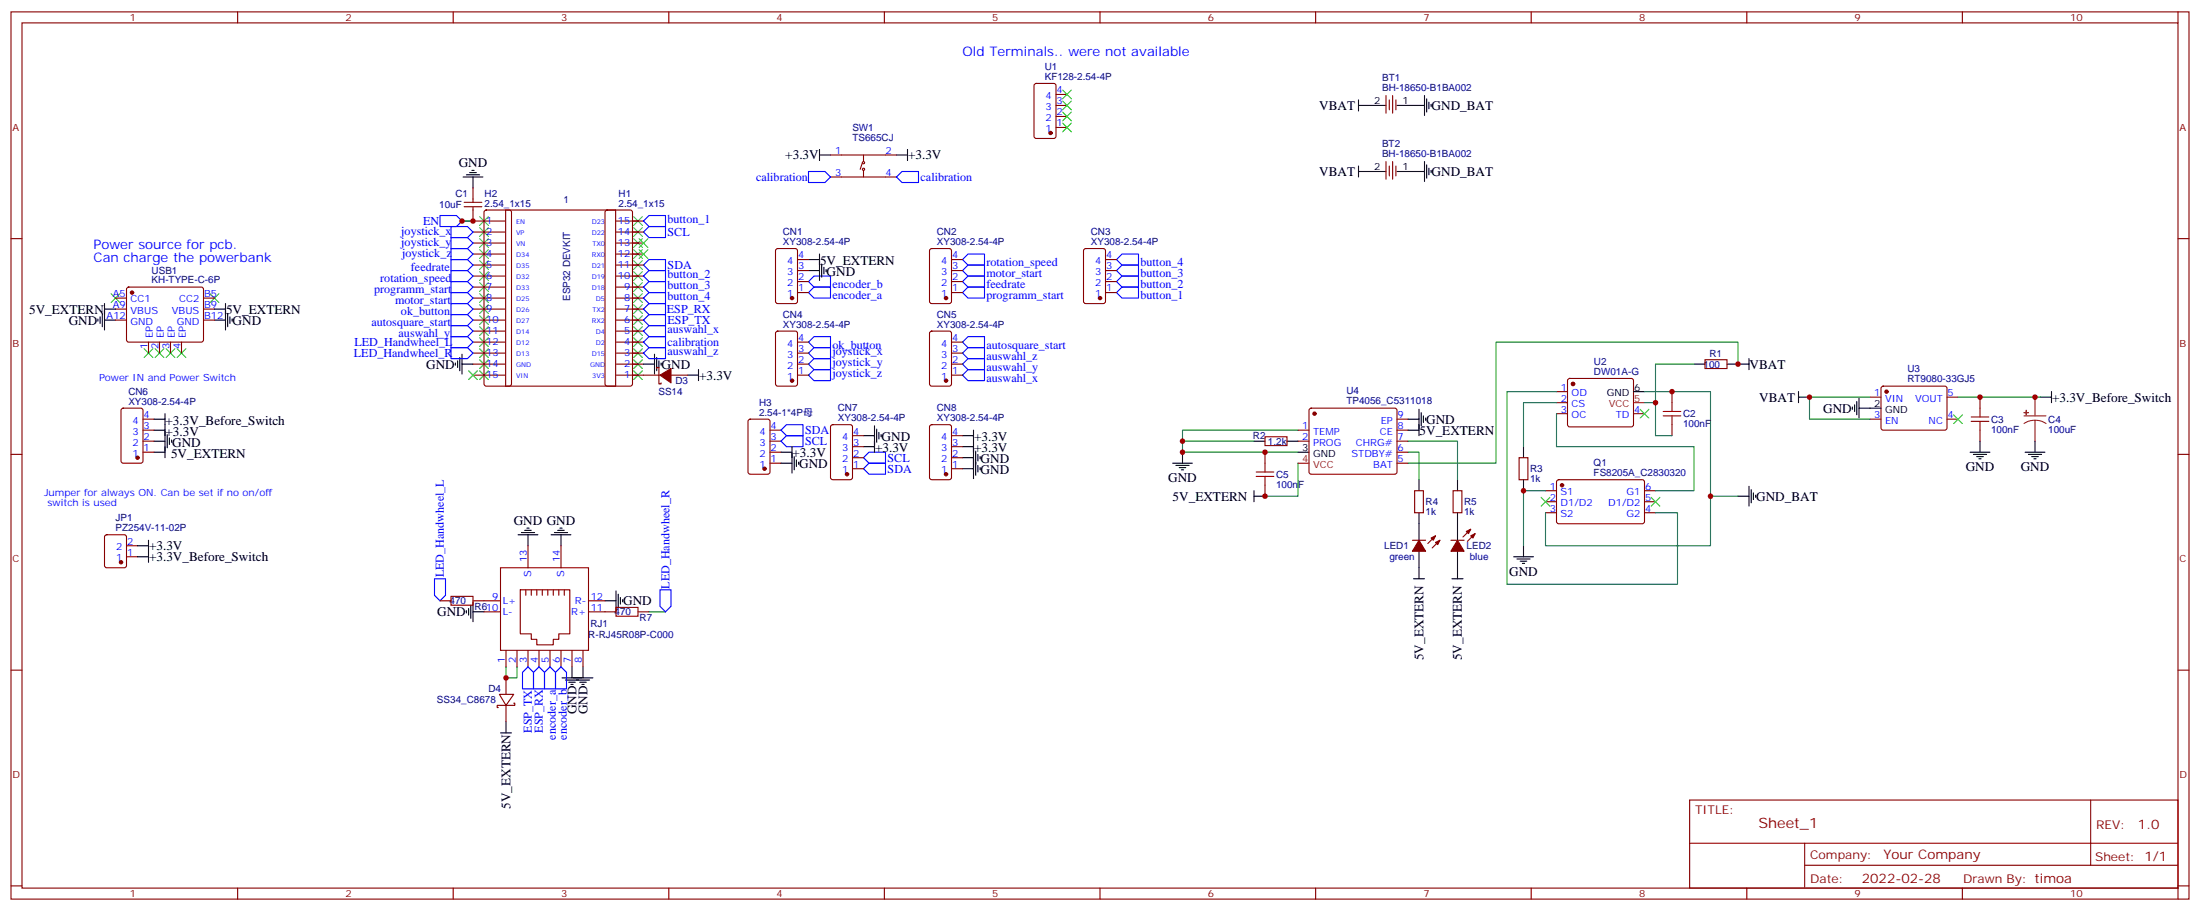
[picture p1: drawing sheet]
<svg xmlns="http://www.w3.org/2000/svg" width="706mm" height="292mm" viewBox="0 0 706 292" stroke-linecap="round" stroke-linejoin="round" font-family="sans-serif">
<g fill="none" stroke="#870000" stroke-width=".35">
<path d="M3.5 3.8h698.5v284.3h-698.5zM7.1 7.3h691.4v277.3h-691.4zM76.2 3.8v3.5M145.3 3.8v3.5M214.5 3.8v3.5M283.6 3.8v3.5M352.8 3.8v3.5M421.9 3.8v3.5M491.1 3.8v3.5M560.2 3.8v3.5M629.4 3.8v3.5M698.5 3.8v3.5"/>
<path d="M331.8 26.9l.5-.2h5.7l.6 .5 .1 16.5-.5 .6-5.9 .1-.6-.5-.1-16.5zM338.7 37.3h3.5M338.7 33.8h3.5M338.7 30.3h3.5M444.5 30.6v5.7M445.6 32v3.2M446.6 30.6v5.7M447.7 32v3.2M266.3 49.7h21.2M266.3 56.7h21.2M276.6 52.1l-.7 2.2M276.9 54.6v2.1"/>
<path d="M276.9 49.7v2.1M338.7 40.9h3.5M444.5 51.8v5.6M445.6 53.2v3.2M446.6 51.8v5.6M447.7 53.2v3.2M3.5 76.5h3.6M148.9 66.3h5.6M148.9 64.8h5.6M151.7 66.3v4.5h10.5M151.7 74.4h10.5M151.7 77.9h10.5"/>
<path d="M151.7 60.3v4.5M155.5 67.5l.4-.2h7.4l.5 .2 .2 .5v55l-.2 .5-.5 .3h-7.4l-.5-.3-.2-.5v-55zM162.2 67.3h35.2v56.5h-35.2zM194.3 67.5l.4-.2h7.4l.5 .2 .2 .5v55l-.2 .5-.5 .3h-7.4l-.5-.3-.2-.5v-55zM197.7 70.8h8.7M197.7 74.4h8.7M197.7 77.9h8.7M248.9 79.9l.5-.2h5.7l.6 .4 .1 16.5-.5 .6-5.9 .1-.6-.5-.1-16.4zM298.3 79.9l.5-.2h5.6l.7 .4 .1 16.5-.5 .6-5.9 .1-.6-.5-.1-16.4zM347.7 79.9l.5-.2h5.6l.7 .4v16.5l-.4 .6-5.9 .1-.7-.5v-16.4zM698.5 76.5h3.5M37 95.5h3.6"/>
<path d="M37 99.1h3.6M40.8 92.2l.5-.2h23.3l.5 .2 .2 .5-.1 16.5-.6 .4h-23.6l-.4-.7v-16.2zM65.3 95.5h3.5M65.3 99.1h3.5M151.7 81.4h10.5M151.7 84.9h10.5M151.7 88.5h10.5M151.7 92h10.5M151.7 95.5h10.5M151.7 99.1h10.5M197.7 81.4h8.7M197.7 84.9h8.7"/>
<path d="M197.7 88.5h8.7M197.7 92h8.7M197.7 95.5h8.7M197.7 99.1h8.7M255.8 93.8h3.5M255.8 90.2h3.5M255.8 86.7h3.5M255.8 83.2h3.5M305.2 93.8h3.5M305.2 90.2h3.5M305.2 86.7h3.5M305.2 83.2h3.5"/>
<path d="M354.5 93.8h3.6M354.5 90.2h3.6M354.5 86.7h3.6M354.5 83.2h3.6M37 102.6h3.6M47.6 109.6v3.6M51.2 109.6v3.6M54.7 109.6v3.6M58.2 109.6v3.6M65.3 102.6h3.5M151.7 102.6h10.5M151.7 106.1h10.5"/>
<path d="M151.7 109.6h10.5M151.7 113.2h10.5M151.7 116.7h10.5M197.7 102.6h8.7M197.7 106.1h8.7M197.7 109.6h8.7M197.7 113.2h8.7M197.7 116.7h8.7M210.6 118.1v-.3h.7v5.2h.7v-.3M248.9 106.3l.5-.2h5.7l.6 .4 .1 16.5-.5 .7-5.9 .1-.6-.5-.1-16.5zM255.8 109.6h3.5M255.8 113.2h3.5"/>
<path d="M255.8 116.7h3.5M298.3 106.3l.5-.2h5.6l.7 .4 .1 16.5-.5 .7-5.9 .1-.6-.5-.1-16.5zM305.2 109.6h3.5M305.2 113.2h3.5M305.2 116.7h3.5M546.8 115.3h7.1v2.8h-7.1zM39 131l.5-.2h5.7l.6 .4 .1 16.5-.5 .7h-5.9l-.6-.4-.1-16.5zM45.9 137.9h3.5M45.9 134.3h3.5M151.7 120.2h10.5M197.7 120.2h14M215.2 120.2h5.3"/>
<path d="M240.1 134.5l.5-.2h5.6l.7 .5v16.5l-.4 .6-5.9 .1-.7-.5v-16.5zM246.9 137.9h3.6M255.8 120.2h3.5M266.6 136.3l.5-.2h5.6l.6 .4 .1 16.5-.5 .7h-5.8l-.7-.4-.1-16.5zM273.4 139.6h3.5M298.3 136.3l.5-.2h5.6l.7 .4 .1 16.5-.5 .7h-5.9l-.6-.4-.1-16.5zM305.2 120.2h3.5M305.2 139.6h3.5M405.7 140h7v2.8h-7zM416.3 137.9h3.5M420 131l.5-.2h26.8l.5 .2 .2 .5v20l-.7 .5-27.1-.1-.4-.6v-19.8zM448 137.9h3.6"/>
<path d="M448 134.3h3.6M499.2 125.5h3.5M499.2 129h3.5M499.2 132.6h3.5M502.9 121.5l.5-.2h19.8l.5 .2 .2 .5-.1 14.4-.6 .4-20.1-.1-.4-.6v-14.1zM523.9 132.6h3.5M536.2 125.5v3.5M536.2 136.1v3.5M599.7 134.3h3.5M599.7 127.3h3.5M603.5 124l.5-.2h20l.4 .7v12.9l-.7 .5-20-.1-.5-.6v-12.7zM624.4 134.3h3.5"/>
<path d="M624.4 127.3h3.5M635 127.3v3.5M635 137.9v3.5M3.5 145.6h3.6M45.9 144.9h3.5M45.9 141.4h3.5M246.9 148.4h3.6M246.9 144.9h3.6M246.9 141.4h3.6M273.4 150.2h3.5M273.4 146.7h3.5M273.4 143.2h3.5"/>
<path d="M305.2 150.2h3.5M305.2 146.7h3.5M305.2 143.2h3.5M405.7 144.9v3.5M405.7 155.5v3.5M416.3 141.4h3.5M448 148.4h3.6M448 144.9h3.6M448 141.4h3.6M453.7 157.3h2.8v7h-2.8zM466 157.3h2.8v7h-2.8zM487.2 146.7h2.8v7h-2.8z"/>
<path d="M495.7 157.3h3.5M499.4 153.9l.5-.2 27.1 .1 .4 .6-.1 13-.6 .5-27.1-.1-.4-.7v-12.7zM527.4 157.3h3.5M698.5 145.6h3.5M33.7 171.6l.5-.2h5.7l.6 .4 .1 9.5-.5 .6-5.9 .1-.6-.5-.1-9.4zM40.6 178.4h3.5M40.6 174.9h3.5M169.3 174.9v7.1M179.9 174.9v7.1M453 173.1h4.2M460.4 171.7l-2.5 2.5M461.8 173.1l-2.5 2.5"/>
<path d="M465.3 173.1h4.2M471.7 169.6l-2.5 2.5M473.1 171l-2.5 2.5M495.7 160.8h3.5M495.7 164.3h3.5M527.4 160.8h3.5M527.4 164.3h3.5M141.1 192.5h3.5M144.6 191.1h7.1v2.9h-7.1zM151.7 192.5h8.8M155.2 196.1h5.3M160.5 182h28.2v26.4h-28.2z"/>
<path d="M166.9 189h15.8v14.1h-3.5v1.8h-1.8v1.8h-5.2v-1.8h-1.8v-1.8h-3.5zM168.6 189v1.8M170.4 189v1.8M172.2 189v1.8M173.9 189v1.8M175.7 189v1.8M177.4 189v1.8M179.2 189v1.8M181 189v1.8M188.7 192.5h5.3M188.7 196.1h8.9M197.6 194.7h7v2.8h-7z"/>
<path d="M204.6 196.1h3.5M3.5 214.8h3.6M162.3 208.4v5.3M162.3 217.2v5.3M165.8 208.4v5.3M169.3 208.4v5.3M172.9 208.4v5.3M176.4 208.4v5.3M179.9 208.4v5.3M183.4 208.4v5.3M187 208.4v5.3M698.5 214.8h3.5"/>
<path d="M160.2 222.5h4.5l-2.4 3.6zM162.3 226.1h-2.8v.7h.3M162.3 226.1v5.3M164.7 225.4h.4v.7h-2.8M541.9 256.4h156.6v28.2h-156.6zM670.5 256.4v20.9M541.9 270.2h156.5M578.8 277.3h119.6M578.8 270.2v14.2M3.5 283.9h3.6M76.2 284.6v3.5M145.3 284.6v3.5"/>
<path d="M214.5 284.6v3.5M283.6 284.6v3.5M352.8 284.6v3.5M421.9 284.6v3.5M491.1 284.6v3.5M560.2 284.6v3.5M629.4 284.6v3.5M698.5 284.6v3.5M698.5 283.9h3.5"/>
<circle cx="276.9" cy="52.1" r=".35"/>
<circle cx="276.9" cy="54.3" r=".35"/>
</g>
<g fill="none" stroke="#008700" stroke-width=".35">
<path d="M148.2 70.8h3.5M543.3 116.7h-12.4v12.3M557.4 116.7v-7.1h-77.6v38.8h-28.2M416.3 137.9h-37.1v7h37.1M499.2 129h-10.6v14.2M499.2 132.6v10.6h44.1v14.1h-12.4M499.2 125.5h-15.9v61.8h54.7v-23h-7.1M527.4 125.5h21.2v33.5M527.4 129h3.5v10.6h5.3M599.7 127.3h-19.4v7h19.4M627.9 127.3h26.5M379.2 141.4h23"/>
<path d="M416.3 148.4v10.6h-10.6M451.6 141.4h15.8v12.3M451.6 144.9h3.5v8.8M495.7 157.3h-7.1v17.6M557.4 159h-8.8v15.9h-52.9v-10.6M208.1 196.1h5.3M162.3 213.7v3.5h3.5v-3.5"/>
</g>
<g fill="none" stroke="#000" stroke-width=".35">
<path d="M435.7 33.8h8.8M435.7 32v3.6M448 33.8h8.8M456.8 30.6v6.4M457.6 31.7v4.2M458.3 32.7v2.2M459 33.4v.7M148.5 56.7h6.4M149.6 56h4.2M150.6 55.3h2.2M151.3 54.6h.7M151.7 56.7v3.6"/>
<path d="M262.8 47.9v3.5M262.8 49.7h3.5M287.5 49.7h3.5M291 47.9v3.5M435.7 55h8.8M435.7 53.2v3.5M448 55h8.8M456.8 51.8v6.3M457.6 52.8v4.3M458.3 53.9v2.1M459 54.6v.7M33.5 97.3v8.5"/>
<path d="M33.5 99.1h3.5M68.8 99.1h3.5M72.3 97.3v8.5M259.3 86.7h3.5M259.3 83.2h3.5M262.8 81.4v8.5M263.5 84.6v4.2M264.2 85.7v2.1M264.9 86.4v.7M31.4 102.2v.7M32.1 101.5v2.1M32.8 100.5v4.2"/>
<path d="M33.5 102.6h3.5M68.8 102.6h3.5M73 100.5v4.2M73.7 101.5v2.1M74.4 102.2v.7M146 116.3v.8M146.8 115.6v2.2M147.5 114.6v4.2M148.2 116.7h3.5M148.2 113.5v6.4M206.4 116.7h3.5M209.9 113.5v6.4"/>
<path d="M210.6 114.6v4.2M211.3 115.6v2.2M212 116.3v.8M224 118.5v3.5M543.3 116.7h3.5M553.9 116.7h7M560.9 114.9v3.6M49.4 137.9h3.5M49.4 134.3h3.5M52.9 132.6v14.1M53.6 139.3v4.2M220.5 120.2h3.5"/>
<path d="M276.9 139.6h3.6M280.5 136.5v8.4M281.2 137.5v4.2M281.9 138.6v2.1M282.6 139.3v.7M308.7 139.6h3.5M312.2 137.9v15.5M451.6 137.9h3.5M451.6 134.3h3.5M455.1 131.2v8.4M455.8 132.2v4.3M456.5 133.3v2.1"/>
<path d="M457.2 134v.7M523.9 125.5h3.5M576.8 127.3h3.5M576.8 125.5v3.5M594.1 130.5v.7M594.8 129.8v2.1M595.5 128.7v4.2M596.2 130.8h7M596.2 127.6v6.4M654.4 127.3h3.5M657.9 125.5v3.5M49.4 141.4h3.5"/>
<path d="M49.4 144.9h3.5M54.3 140.3v2.2M55 141v.7M250.5 148.4h3.5M250.5 144.9h3.5M254 143.2v8.4M254.7 146.3v4.3M255.4 147.4v2.1M256.1 148.1v.7M276.9 143.2h3.6M308.7 150.2h3.5M308.7 146.7h3.5"/>
<path d="M308.7 143.2h3.5M312.9 144.6v7.7M313.6 145.6v2.1M313.6 149.2v2.1M314.3 146.3v.7M314.3 149.9v.7M376.1 148.4h6.3M377.1 149.2h4.3M378.2 149.9h2.1M378.9 150.6h.7M379.2 144.9v3.5M402.2 141.4h3.5"/>
<path d="M402.2 159h3.5M402.2 157.3v3.5M412.7 141.4h3.6M416.3 144.9h3.5M455.1 153.7v3.6M467.4 153.7v3.6M488.6 143.2v3.5M488.6 153.7v3.6M557.4 159h3.5M560.9 155.9v6.3M561.6 156.9v4.2M562.3 158v2.1"/>
<path d="M563 158.7v.7M631.8 144.9h6.4M632.9 145.6h4.2M633.9 146.3h2.2M634.6 147h.8M635 141.4v3.5M649.5 144.9h6.3M650.5 145.6h4.3M651.6 146.3h2.1M652.3 147h.7M652.6 141.4v3.5M44.1 178.4h3.5"/>
<path d="M44.1 174.9h3.5M47.6 173.1v7.1M166.2 171.4h6.3M167.2 170.7h4.2M168.3 170h2.1M169 169.3h.7M169.3 171.4v3.5M176.7 171.4h6.4M177.8 170.7h4.2M178.9 170h2.1M179.6 169.3h.7M179.9 171.4v3.5"/>
<path d="M455.1 164.3v8.8M455.1 176.7v8.8M467.4 164.3v8.8M467.4 176.7v8.8M485.4 178.4h6.4M486.5 179.1h4.2M487.5 179.8h2.2M488.6 174.9v3.5M149.6 195.7v.7M150.3 195v2.1M151 194v4.2M151.7 196.1h3.5"/>
<path d="M151.7 192.9v6.3M194 192.5h3.6M197.6 189.4v6.3M198.3 190.4v4.3M199 191.5v2.1M199.7 192.2v.7M453.3 185.5h3.5M465.7 185.5h3.5M488.2 180.6h.7M180.3 217.2h9.8M181.3 217.9h7.8M182.4 218.7h2.1"/>
<path d="M183.1 219.4h.7M183.4 213.7v3.5M185.9 218.7h2.1M186.6 219.4h.7M187 213.7v3.5M160.5 234.9h3.5M162.3 231.4v3.5"/>
</g>
<g fill="none" stroke="#00f" stroke-width=".35">
<path d="M259.3 55h5.3l1.7 1.7-1.7 1.8h-5.3zM287.5 56.7l1.8-1.7h5.3v3.5h-5.3zM141.1 69.1h5.3l1.8 1.7-1.8 1.8h-5.3zM144.6 72.6h5.3l1.8 1.8-1.8 1.7h-5.3zM144.6 76.1h5.3l1.8 1.8-1.8 1.8h-5.3zM144.6 79.7h5.3l1.8 1.7-1.8 1.8h-5.3zM206.4 70.8l1.7-1.7h5.3v3.5h-5.3zM208.1 72.6h5.3v3.5h-5.3l-1.7-1.7zM144.6 90.2h5.3l1.8 1.8-1.8 1.8h-5.3zM144.6 93.8h5.3l1.8 1.7-1.8 1.8h-5.3zM144.6 97.3h5.3l1.8 1.8-1.8 1.7h-5.3zM144.6 83.2h5.3l1.8 1.7-1.8 1.8h-5.3z"/>
<path d="M144.6 86.7h5.3l1.8 1.8-1.8 1.7h-5.3zM206.4 84.9l1.7-1.7h5.3v3.5h-5.3zM206.4 95.5l1.7-1.7h5.3v3.5h-5.3zM206.4 88.5l1.7-1.8h5.3v3.5h-5.3zM208.1 90.2h5.3v3.6h-5.3l-1.7-1.8zM208.1 97.3h5.3v3.5h-5.3l-1.7-1.7zM259.3 93.8l1.8-1.8h5.2v3.5h-5.2zM261.1 88.5h5.2v3.5h-5.2l-1.8-1.8zM310.4 92h5.3v3.5h-5.3l-1.7-1.7zM310.4 81.4h5.3v3.5h-5.3l-1.7-1.7zM310.4 84.9h5.3v3.6h-5.3l-1.7-1.8zM310.4 88.5h5.3v3.5h-5.3l-1.7-1.8z"/>
<path d="M358.1 90.2l1.7-1.7h5.3v3.5h-5.3zM358.1 83.2l1.7-1.8h5.3v3.5h-5.3zM359.8 92h5.3v3.5h-5.3l-1.7-1.7zM359.8 84.9h5.3v3.6h-5.3l-1.7-1.8zM144.6 107.9h5.3l1.8 1.7-1.8 1.8h-5.3zM144.6 111.4h5.3l1.8 1.8-1.8 1.7h-5.3zM144.6 100.8h5.3l1.8 1.8-1.8 1.8h-5.3zM144.6 104.4h5.3l1.8 1.7-1.8 1.8h-5.3zM206.4 109.6l1.7-1.7h5.3v3.5h-5.3zM206.4 106.1l1.7-1.7h5.3v3.5h-5.3zM206.4 113.2l1.7-1.8h5.3v3.5h-5.3zM208.1 100.8h5.3v3.6h-5.3l-1.7-1.8z"/>
<path d="M259.3 113.2l1.8-1.8h5.2v3.5h-5.2zM259.3 116.7l1.8-1.8h5.2v3.6h-5.2zM259.3 109.6l1.8-1.7h5.2v3.5h-5.2zM310.4 107.9h5.3v3.5h-5.3l-1.7-1.8zM310.4 111.4h5.3v3.5h-5.3l-1.7-1.7zM310.4 114.9h5.3v3.6h-5.3l-1.7-1.8zM310.4 118.5h5.3v3.5h-5.3l-1.7-1.8zM250.5 137.9l1.7-1.8h5.3v3.5h-5.3zM252.2 139.6h5.3v3.6h-5.3l-1.7-1.8zM259.3 120.2l1.8-1.7h5.2v3.5h-5.2zM278.7 148.4h5.3v3.6h-5.3l-1.8-1.8zM278.7 144.9h5.3v3.5h-5.3l-1.8-1.7z"/>
<path d="M139.3 185.5h3.6v5.3l-1.8 1.7-1.8-1.7zM211.7 189h3.5v5.3l-1.8 1.8-1.7-1.8zM167.6 215.5l1.7-1.8 1.8 1.8v5.3h-3.5zM171.1 215.5l1.8-1.8 1.7 1.8v5.3h-3.5zM176.4 213.7l1.8 1.8v5.3h-3.6v-5.3zM178.2 215.5l1.7-1.8 1.8 1.8v5.3h-3.5z"/>
</g>
<g fill="none" stroke="#3c3" stroke-width=".35">
<path d="M340.8 28.9l2.8 2.8M340.8 32.4l2.8 2.8M340.8 35.9l2.8 2.8M340.8 39.4l2.8 2.9M343.6 28.9l-2.8 2.8M343.6 32.4l-2.8 2.8M343.6 35.9l-2.8 2.8M343.6 39.4l-2.8 2.9M153.8 69.4l2.8 2.8M153.8 73l2.8 2.8M153.8 76.5l2.8 2.8M156.6 69.4l-2.8 2.8"/>
<path d="M156.6 73l-2.8 2.8M156.6 76.5l-2.8 2.8M203.2 76.5l2.8 2.8M203.2 73l2.8 2.8M203.2 69.4l2.8 2.8M205 76.5l2.8 2.8M206 76.5l-2.8 2.8M206 73l-2.8 2.8M206 69.4l-2.8 2.8M207.8 76.5l-2.8 2.8M35.6 94.1l2.9 2.8M38.5 94.1l-2.9 2.8"/>
<path d="M67.4 94.1l2.8 2.8M70.2 94.1l-2.8 2.8M153.8 80l2.8 2.8M153.8 83.5l2.8 2.9M153.8 87.1l2.8 2.8M153.8 90.6l2.8 2.8M153.8 94.1l2.8 2.8M153.8 97.6l2.8 2.9M156.6 80l-2.8 2.8M156.6 83.5l-2.8 2.9M156.6 87.1l-2.8 2.8M156.6 90.6l-2.8 2.8"/>
<path d="M156.6 94.1l-2.8 2.8M156.6 97.6l-2.8 2.9M203.2 97.6l2.8 2.9M203.2 94.1l2.8 2.8M203.2 90.6l2.8 2.8M203.2 87.1l2.8 2.8M203.2 83.5l2.8 2.9M203.2 80l2.8 2.8M205 80l2.8 2.8M206 97.6l-2.8 2.9M206 94.1l-2.8 2.8M206 90.6l-2.8 2.8"/>
<path d="M206 87.1l-2.8 2.8M206 83.5l-2.8 2.9M206 80l-2.8 2.8M207.8 80l-2.8 2.8M46.2 111.8l2.8 2.8M49 111.8l-2.8 2.8M49.7 111.8l2.9 2.8M52.6 111.8l-2.9 2.8M53.3 111.8l2.8 2.8M56.1 111.8l-2.8 2.8M56.8 111.8l2.8 2.8M59.6 111.8l-2.8 2.8"/>
<path d="M150.3 118.8l2.8 2.8M153.1 118.8l-2.8 2.8M153.8 101.2l2.8 2.8M153.8 104.7l2.8 2.8M153.8 108.2l2.8 2.9M153.8 111.8l2.8 2.8M153.8 115.3l2.8 2.8M153.8 118.8l2.8 2.8M156.6 101.2l-2.8 2.8M156.6 104.7l-2.8 2.8M156.6 108.2l-2.8 2.9M156.6 111.8l-2.8 2.8"/>
<path d="M156.6 115.3l-2.8 2.8M156.6 118.8l-2.8 2.8M203.2 118.8l2.8 2.8M203.2 115.3l2.8 2.8M203.2 111.8l2.8 2.8M203.2 108.2l2.8 2.9M203.2 104.7l2.8 2.8M203.2 101.2l2.8 2.8M206 118.8l-2.8 2.8M206 115.3l-2.8 2.8M206 111.8l-2.8 2.8M206 108.2l-2.8 2.9"/>
<path d="M206 104.7l-2.8 2.8M206 101.2l-2.8 2.8M526 131.2l2.8 2.8M528.8 131.2l-2.8 2.8M626.5 132.9l2.9 2.8M629.4 132.9l-2.9 2.8M494.2 159.4l2.9 2.8M497.1 159.4l-2.9 2.8M529.5 159.4l2.8 2.8M532.3 159.4l-2.8 2.8"/>
</g>
<g fill="#870000" stroke="#870000" stroke-width=".35">
<path d="M455.1 173.1l2.1 3.6h-4.2z"/>
<path d="M459 172.4l1.4-.7-.7 1.4z"/>
<path d="M460.4 173.8l1.4-.7-.7 1.5z"/>
<path d="M467.4 173.1l2.1 3.6h-4.2z"/>
<path d="M471.7 171.7l1.4-.7-.7 1.4z"/>
<path d="M470.3 170.3l1.4-.7-.7 1.4z"/>
<path d="M211.7 120.2l3.5-2.1v4.6z"/>
<circle cx="38.8" cy="180.2" r=".53"/>
<circle cx="245.2" cy="150.2" r=".53"/>
<circle cx="42.3" cy="93.8" r=".53"/>
<circle cx="504.5" cy="123" r=".53"/>
<circle cx="500.9" cy="155.5" r=".53"/>
<circle cx="421.6" cy="132.6" r=".53"/>
<circle cx="605" cy="125.5" r=".53"/>
<circle cx="254" cy="95.5" r=".53"/>
<circle cx="336.9" cy="42.6" r=".53"/>
<circle cx="254" cy="122" r=".53"/>
<circle cx="303.4" cy="122" r=".53"/>
<circle cx="303.4" cy="95.5" r=".53"/>
<circle cx="352.8" cy="95.5" r=".53"/>
<circle cx="44.1" cy="146.7" r=".53"/>
<circle cx="271.6" cy="152" r=".53"/>
<circle cx="303.4" cy="152" r=".53"/>
</g>
<path d="M523.9 129h3.5M416.3 148.4h3.5" fill="none" stroke="#f00" stroke-width=".35"/>
<path d="M533.4 133.3h5.6M533.4 131.9h5.6M536.2 129v2.9M536.2 133.3v2.8M632.2 135h5.6M632.2 133.6h5.6M635 130.8v2.8M635 135v2.9M402.9 152.7h5.6M402.9 151.3h5.6M405.7 148.4v2.9M405.7 152.7v2.8" fill="none" stroke="#a10000" stroke-width=".35"/>
<path d="M649.1 133.3h7.1M652.6 134.7l1.9 .2 1.7 .8M652.6 134.7l-1.8 .2-1.7 .8M652.6 127.3v6M652.6 134.7v6.7" fill="none" stroke="#8c2424" stroke-width=".35"/>
<g fill="#8c2424" stroke="#8c2424" stroke-width=".35">
<path d="M649.1 132.2l1.4 .1z"/>
<path d="M649.8 131.5l.1 1.4z"/>
</g>
<g fill="#c00">
<circle cx="151.7" cy="70.8" r=".88"/>
<circle cx="148.2" cy="70.8" r=".88"/>
<circle cx="379.2" cy="144.9" r=".88"/>
<circle cx="379.2" cy="141.4" r=".88"/>
<circle cx="557.4" cy="116.7" r=".88"/>
<circle cx="405.7" cy="144.9" r=".88"/>
<circle cx="405.7" cy="159" r=".88"/>
<circle cx="580.3" cy="127.3" r=".88"/>
<circle cx="635" cy="127.3" r=".88"/>
<circle cx="652.6" cy="127.3" r=".88"/>
<circle cx="162.3" cy="217.2" r=".88"/>
<circle cx="530.9" cy="129" r=".88"/>
<circle cx="536.2" cy="125.5" r=".88"/>
<circle cx="548.6" cy="159" r=".88"/>
<circle cx="488.6" cy="157.3" r=".88"/>
</g>
<text font-size="4.6" fill="#800" x="564" y="265.4">Sheet_1</text>
<g font-size="4.2" fill="#00f">
<text x="308.7" y="17.9">Old Terminals.. were not available</text>
<text x="30" y="79.7">Power source for pcb.</text>
<text x="30" y="83.9">Can charge the powerbank</text>
</g>
<g font-size="4.2">
<text x="423.1" y="35.2">VBAT</text>
<text x="459.1" y="35.2">GND_BAT</text>
<text x="147.1" y="53.6">GND</text>
<text x="251.8" y="51.1">+3.3V</text>
<text x="291.2" y="51.1">+3.3V</text>
<text x="423.1" y="56.4">VBAT</text>
<text x="459.1" y="56.4">GND_BAT</text>
<text x="263" y="84.9">5V_EXTERN</text>
<text x="265.1" y="88.5">GND</text>
<text x="9.4" y="100.5">5V_EXTERN</text>
<text x="72.5" y="100.5">5V_EXTERN</text>
<text x="22.1" y="104">GND</text>
<text x="74.6" y="104">GND</text>
<text x="136.7" y="118.1">GND</text>
<text x="212.2" y="118.1">GND</text>
<text x="561.1" y="118.1">VBAT</text>
<text x="224.2" y="121.6">+3.3V</text>
<text x="564.2" y="128.7">VBAT</text>
<text x="658.1" y="128.7">+3.3V_Before_Switch</text>
<text x="53.1" y="136.1">+3.3V_Before_Switch</text>
<text x="457.4" y="135.8">GND</text>
<text x="584.7" y="132.2">GND</text>
<text x="53.1" y="139.6">+3.3V</text>
<text x="55.2" y="143.2">GND</text>
<text x="282.8" y="141.4">GND</text>
<text x="312.4" y="141.4">+3.3V</text>
<text x="455.3" y="139.3">5V_EXTERN</text>
<text x="54.9" y="146.6">5V_EXTERN</text>
<text x="254.2" y="146.3">+3.3V</text>
<text x="256.3" y="149.9">GND</text>
<text x="280.6" y="144.9">+3.3V</text>
<text x="312.4" y="144.9">+3.3V</text>
<text x="314.5" y="148.4">GND</text>
<text x="314.5" y="152">GND</text>
<text x="374.7" y="154.5">GND</text>
<text x="630.4" y="151">GND</text>
<text x="648.1" y="151">GND</text>
<text x="376.1" y="160.5">5V_EXTERN</text>
<text x="563.2" y="160.4">GND_BAT</text>
<text x="164.8" y="168.2">GND GND</text>
<text x="47.8" y="179.8">+3.3V_Before_Switch</text>
<text x="47.8" y="176.3">+3.3V</text>
<text x="484" y="184.5">GND</text>
<text x="140.2" y="197.5">GND</text>
<text x="199.8" y="194">GND</text>
<text x="456.5" y="211.6" transform="rotate(-90 456.5 211.6)">5V_EXTERN</text>
<text x="468.8" y="211.6" transform="rotate(-90 468.8 211.6)">5V_EXTERN</text>
<text x="184.9" y="228.9" transform="rotate(-90 184.9 228.9)">GND</text>
<text x="188.4" y="228.9" transform="rotate(-90 188.4 228.9)">GND</text>
<text x="163.7" y="259.2" transform="rotate(-90 163.7 259.2)">5V_EXTERN</text>
</g>
<g font-size="4.2" fill="#800">
<text x="685.7" y="265.7">1.0</text>
<text x="604" y="275.2">Your Company</text>
<text x="597.1" y="283">2022-02-28</text>
</g>
<g font-size="3.9" fill="#00f">
<text x="242.5" y="58">calibration</text>
<text x="295.2" y="58">calibration</text>
<text x="214.1" y="71.5">button_1</text>
<text x="128.7" y="75.4">joystick_x</text>
<text x="135.7" y="72.1">EN</text>
<text x="214.1" y="75.7">SCL</text>
<text x="128.7" y="78.9">joystick_y</text>
<text x="128.9" y="82.4">joystick_z</text>
<text x="131.8" y="86.8">feedrate</text>
<text x="214.1" y="89.2">button_2</text>
<text x="214.1" y="86.3">SDA</text>
<text x="316.4" y="85.3">rotation_speed</text>
<text x="316.4" y="88.8">motor_start</text>
<text x="365.8" y="88.8">button_3</text>
<text x="365.8" y="85.3">button_4</text>
<text x="120" y="93.8">programm_start</text>
<text x="122" y="90.3">rotation_speed</text>
<text x="214.1" y="92.7">button_3</text>
<text x="267" y="92.4">encoder_b</text>
<text x="267" y="95.9">encoder_a</text>
<text x="316.4" y="95.9">programm_start</text>
<text x="316.4" y="92.4">feedrate</text>
<text x="365.8" y="95.9">button_1</text>
<text x="365.8" y="92.4">button_2</text>
<text x="126.7" y="97.4">motor_start</text>
<text x="128.6" y="100.9">ok_button</text>
<text x="213.9" y="100.3">ESP_RX</text>
<text x="214.1" y="96.2">button_4</text>
<text x="119.1" y="104.4">autosquare_start</text>
<text x="127.8" y="107.9">auswahl_y</text>
<text x="214.1" y="106.8">auswahl_x</text>
<text x="214.1" y="103.8">ESP_TX</text>
<text x="113.7" y="110.8">LED_Handwheel_L</text>
<text x="214.1" y="113.9">auswahl_z</text>
<text x="214.1" y="110.9">calibration</text>
<text x="267" y="113.9">joystick_x</text>
<text x="267" y="111.8">ok_button</text>
<text x="316.4" y="111.8">autosquare_start</text>
<text x="113.5" y="114.4">LED_Handwheel_R</text>
<text x="267" y="117.4">joystick_y</text>
<text x="316.4" y="115.3">auswahl_z</text>
<text x="316.4" y="118.8">auswahl_y</text>
<text x="267" y="120.9">joystick_z</text>
<text x="316.4" y="122.4">auswahl_x</text>
<text x="258.2" y="142.7">SCL</text>
<text x="258.2" y="139.2">SDA</text>
<text x="284.6" y="148.2">SCL</text>
<text x="284.7" y="151.7">SDA</text>
<text x="142.4" y="185" transform="rotate(-90 142.4 185)">LED_Handwheel_L</text>
<text x="214.7" y="188.7" transform="rotate(-90 214.7 188.7)">LED_Handwheel_R</text>
<text x="170.6" y="234.9" transform="rotate(-90 170.6 234.9)">ESP_TX</text>
<text x="174.1" y="234.9" transform="rotate(-90 174.1 234.9)">ESP_RX</text>
<text x="178.3" y="237" transform="rotate(-90 178.3 237)">encoder_a</text>
<text x="181.8" y="237.1" transform="rotate(-90 181.8 237.1)">encoder_b</text>
</g>
<g font-size="3.9" fill="#800">
<text x="543.6" y="261">TITLE:</text>
<text x="672.3" y="265.7">REV:</text>
<text x="580.5" y="275.2">Company:</text>
<text x="671.9" y="275.8">Sheet: 1/1</text>
<text x="580.5" y="282.9">Date:</text>
<text x="629.6" y="282.9">Drawn By: timoa</text>
</g>
<g font-size="3.2" fill="#800">
<text x="41.6" y="6.8">1</text>
<text x="110.8" y="6.8">2</text>
<text x="179.9" y="6.8">3</text>
<text x="249.1" y="6.8">4</text>
<text x="318.2" y="6.8">5</text>
<text x="387.3" y="6.8">6</text>
<text x="456.5" y="6.8">7</text>
<text x="525.6" y="6.8">8</text>
<text x="594.8" y="6.8">9</text>
<text x="663.9" y="6.8">10</text>
<text x="4.1" y="41.9">A</text>
<text x="699" y="41.9">A</text>
<text x="4.1" y="111.1">B</text>
<text x="699" y="111.1">B</text>
<text x="4.1" y="180.2">C</text>
<text x="699" y="180.2">C</text>
<text x="4.1" y="249.3">D</text>
<text x="699" y="249.3">D</text>
<text x="41.6" y="287.6">1</text>
<text x="110.8" y="287.6">2</text>
<text x="179.9" y="287.6">3</text>
<text x="249.1" y="287.6">4</text>
<text x="318.2" y="287.6">5</text>
<text x="387.3" y="287.6">6</text>
<text x="456.5" y="287.6">7</text>
<text x="525.6" y="287.6">8</text>
<text x="594.8" y="287.6">9</text>
<text x="663.9" y="287.6">10</text>
</g>
<g font-size="3.2" fill="#000080">
<text x="335.1" y="22.5">U1</text>
<text x="335.1" y="25.7">KF128-2.54-4P</text>
<text x="443.2" y="29.1">BH-18650-B1BA002</text>
<text x="443.2" y="25.9">BT1</text>
<text x="273.4" y="45.3">TS665CJ</text>
<text x="273.4" y="42.1">SW1</text>
<text x="443.2" y="47.1">BT2</text>
<text x="443.2" y="50.3">BH-18650-B1BA002</text>
<text x="146.1" y="63.1">C1</text>
<text x="155.4" y="63">H2</text>
<text x="180.8" y="64.9">1</text>
<text x="198.4" y="63">H1</text>
<text x="140.9" y="66.7">10uF</text>
<text x="155.4" y="66.3">2.54_1x15</text>
<text x="198.4" y="66.3">2.54_1x15</text>
<text x="251.1" y="75.4">CN1</text>
<text x="300.5" y="75.4">CN2</text>
<text x="349.8" y="75.4">CN3</text>
<text x="251.1" y="78.6">XY308-2.54-4P</text>
<text x="300.5" y="78.6">XY308-2.54-4P</text>
<text x="349.8" y="78.6">XY308-2.54-4P</text>
<text x="48.6" y="87.7">USB1</text>
<text x="48.6" y="90.9">KH-TYPE-C-6P</text>
<text x="182.8" y="96.5" transform="rotate(-90 182.8 96.5)">ESP32 DEVKIT</text>
<text x="251.1" y="101.9">CN4</text>
<text x="300.5" y="101.9">CN5</text>
<text x="251.1" y="105.1">XY308-2.54-4P</text>
<text x="300.5" y="105.1">XY308-2.54-4P</text>
<text x="511.2" y="117.1">U2</text>
<text x="546.4" y="117.9">100</text>
<text x="548.2" y="114.3">R1</text>
<text x="611.7" y="119.4">U3</text>
<text x="216.6" y="123.1">D3</text>
<text x="511.2" y="120.2">DW01A-G</text>
<text x="611.7" y="122.5">RT9080-33GJ5</text>
<text x="41.2" y="129.8">XY308-2.54-4P</text>
<text x="41.2" y="126.6">CN6</text>
<text x="211.2" y="126.7">SS14</text>
<text x="243.4" y="130.1">H3</text>
<text x="268.7" y="131.9">CN7</text>
<text x="300.5" y="131.9">CN8</text>
<text x="431.8" y="129.6">TP4056_C5311018</text>
<text x="431.8" y="126.4">U4</text>
<text x="243.4" y="133.3">2.54-1*4P母</text>
<text x="268.7" y="135">XY308-2.54-4P</text>
<text x="300.5" y="135">XY308-2.54-4P</text>
<text x="539.8" y="136.9">100nF</text>
<text x="539.8" y="133.7">C2</text>
<text x="638.5" y="135.5">C3</text>
<text x="656.9" y="135.5">C4</text>
<text x="401.8" y="140.8">R2</text>
<text x="406.6" y="142.5">1.2k</text>
<text x="638.5" y="138.7">100nF</text>
<text x="656.9" y="138.6">100uF</text>
<text x="511.1" y="149.4">Q1</text>
<text x="409.2" y="153.1">C5</text>
<text x="490.7" y="154.5">1k</text>
<text x="490.7" y="151.4">R3</text>
<text x="511.1" y="152.5">FS8205A_C2830320</text>
<text x="409.2" y="156.3">100nF</text>
<text x="457.2" y="162">R4</text>
<text x="469.6" y="162">R5</text>
<text x="37.1" y="167.1">JP1</text>
<text x="457.2" y="165.1">1k</text>
<text x="469.5" y="165.1">1k</text>
<text x="37.1" y="170.3">PZ254V-11-02P</text>
<text x="443.9" y="176.1">LED1</text>
<text x="445.6" y="179.6">green</text>
<text x="470.4" y="176">LED2</text>
<text x="471.4" y="179.6">blue</text>
<text x="144.2" y="193.7">470</text>
<text x="152.2" y="195.5">R610</text>
<text x="197.1" y="197.2">470</text>
<text x="189.3" y="200.8">RJ1</text>
<text x="205.1" y="199">R7</text>
<text x="188.7" y="204.3">R-RJ45R08P-C000</text>
<text x="156.7" y="221.9">D4</text>
<text x="140.1" y="225.4">SS34_C8678</text>
</g>
<g font-size="3.2" fill="#00f">
<text x="338.8" y="29.9">4</text>
<text x="335.3" y="35.2">3</text>
<text x="335.3" y="31.7">4</text>
<text x="338.8" y="33.4">3</text>
<text x="335.3" y="38.7">2</text>
<text x="338.8" y="40.5">1</text>
<text x="338.8" y="37">2</text>
<text x="335.3" y="42.3">1</text>
<text x="267.9" y="49.3">1</text>
<text x="284" y="49.3">2</text>
<text x="267.9" y="56.4">3</text>
<text x="284" y="56.4">4</text>
<text x="155.9" y="71.9">1</text>
<text x="198.1" y="71.9">15</text>
<text x="155.9" y="75.4">2</text>
<text x="198.1" y="75.4">14</text>
<text x="155.9" y="79">3</text>
<text x="155.9" y="82.5">4</text>
<text x="198.1" y="82.5">12</text>
<text x="198.1" y="79">13</text>
<text x="255.9" y="82.8">4</text>
<text x="305.3" y="82.8">4</text>
<text x="354.7" y="82.8">4</text>
<text x="155.9" y="86">5</text>
<text x="155.9" y="89.5">6</text>
<text x="198.1" y="89.5">10</text>
<text x="198.1" y="86">11</text>
<text x="252.4" y="88.1">3</text>
<text x="252.4" y="84.6">4</text>
<text x="255.9" y="89.9">2</text>
<text x="255.9" y="86.4">3</text>
<text x="301.8" y="88.1">3</text>
<text x="301.8" y="84.6">4</text>
<text x="305.3" y="89.9">2</text>
<text x="305.3" y="86.4">3</text>
<text x="351.2" y="88.1">3</text>
<text x="351.2" y="84.6">4</text>
<text x="354.7" y="89.9">2</text>
<text x="354.7" y="86.4">3</text>
<text x="36.2" y="95.2">A5</text>
<text x="65.4" y="95.2">B5</text>
<text x="155.9" y="93.1">7</text>
<text x="200.1" y="93.1">9</text>
<text x="252.4" y="95.2">1</text>
<text x="252.4" y="91.7">2</text>
<text x="255.9" y="93.4">1</text>
<text x="301.8" y="95.2">1</text>
<text x="301.8" y="91.7">2</text>
<text x="305.3" y="93.4">1</text>
<text x="351.2" y="95.2">1</text>
<text x="351.2" y="91.7">2</text>
<text x="354.7" y="93.4">1</text>
<text x="36.2" y="98.7">A9</text>
<text x="41.9" y="96.9">CC1</text>
<text x="41.9" y="100.5">VBUS</text>
<text x="55.1" y="100.5">VBUS</text>
<text x="57.5" y="96.9">CC2</text>
<text x="65.4" y="98.7">B9</text>
<text x="155.9" y="96.6">8</text>
<text x="155.9" y="100.1">9</text>
<text x="200.1" y="100.1">7</text>
<text x="200.1" y="96.6">8</text>
<text x="34.2" y="102.2">A12</text>
<text x="41.9" y="104">GND</text>
<text x="56.7" y="104">GND</text>
<text x="65.4" y="102.2">B12</text>
<text x="155.9" y="103.6">10</text>
<text x="155.9" y="107.2">11</text>
<text x="200.1" y="107.2">5</text>
<text x="200.1" y="103.6">6</text>
<text x="47.3" y="111.8" transform="rotate(-90 47.3 111.8)">1</text>
<text x="49" y="108.3" transform="rotate(-90 49 108.3)">EP</text>
<text x="50.8" y="111.8" transform="rotate(-90 50.8 111.8)">2</text>
<text x="52.6" y="108.3" transform="rotate(-90 52.6 108.3)">EP</text>
<text x="54.3" y="111.8" transform="rotate(-90 54.3 111.8)">3</text>
<text x="56.1" y="108.3" transform="rotate(-90 56.1 108.3)">EP</text>
<text x="57.9" y="111.8" transform="rotate(-90 57.9 111.8)">4</text>
<text x="59.6" y="108.3" transform="rotate(-90 59.6 108.3)">EP</text>
<text x="155.9" y="110.7">12</text>
<text x="200.1" y="110.7">4</text>
<text x="252.4" y="111.1">4</text>
<text x="255.9" y="112.8">3</text>
<text x="255.9" y="109.3">4</text>
<text x="301.8" y="111.1">4</text>
<text x="305.3" y="112.8">3</text>
<text x="305.3" y="109.3">4</text>
<text x="155.9" y="114.2">13</text>
<text x="155.9" y="117.8">14</text>
<text x="200.1" y="117.8">2</text>
<text x="200.1" y="114.2">3</text>
<text x="252.4" y="118.1">2</text>
<text x="252.4" y="114.6">3</text>
<text x="255.9" y="119.9">1</text>
<text x="255.9" y="116.3">2</text>
<text x="301.8" y="118.1">2</text>
<text x="301.8" y="114.6">3</text>
<text x="305.3" y="119.9">1</text>
<text x="305.3" y="116.3">2</text>
<text x="31.7" y="122">Power IN and Power Switch</text>
<text x="155.9" y="121.3">15</text>
<text x="200.1" y="121.3">1</text>
<text x="252.4" y="121.6">1</text>
<text x="301.8" y="121.6">1</text>
<text x="500.5" y="125.2">1</text>
<text x="500.5" y="128.7">2</text>
<text x="504" y="126.9">OD</text>
<text x="504" y="130.5">CS</text>
<text x="601.1" y="126.9">1</text>
<text x="604.6" y="128.7">VIN</text>
<text x="614.2" y="128.7">VOUT</text>
<text x="624.6" y="126.9">5</text>
<text x="42.5" y="135.7">4</text>
<text x="46" y="137.5">3</text>
<text x="46" y="134">4</text>
<text x="247.1" y="137.5">4</text>
<text x="417.6" y="137.5">1</text>
<text x="442.8" y="135.7">EP</text>
<text x="448.2" y="134">9</text>
<text x="448.2" y="137.5">8</text>
<text x="500.5" y="132.2">3</text>
<text x="504" y="134">OC</text>
<text x="518.2" y="134">TD</text>
<text x="524.1" y="132.2">4</text>
<text x="601.1" y="134">3</text>
<text x="604.6" y="135.7">EN</text>
<text x="618.5" y="135.7">NC</text>
<text x="624.6" y="134">4</text>
<text x="42.5" y="142.8">2</text>
<text x="42.5" y="139.3">3</text>
<text x="46" y="141">2</text>
<text x="243.6" y="142.8">3</text>
<text x="243.6" y="139.3">4</text>
<text x="247.1" y="141">3</text>
<text x="270.1" y="141">4</text>
<text x="273.6" y="142.8">3</text>
<text x="273.6" y="139.3">4</text>
<text x="301.8" y="141">4</text>
<text x="305.3" y="142.8">3</text>
<text x="305.3" y="139.3">4</text>
<text x="417.6" y="141">2</text>
<text x="421.1" y="142.8">PROG</text>
<text x="421.1" y="139.3">TEMP</text>
<text x="434.9" y="142.8">CHRG#</text>
<text x="442.5" y="139.3">CE</text>
<text x="448.2" y="141">7</text>
<text x="42.5" y="146.3">1</text>
<text x="46" y="144.6">1</text>
<text x="243.6" y="149.9">1</text>
<text x="243.6" y="146.3">2</text>
<text x="247.1" y="148.1">1</text>
<text x="247.1" y="144.6">2</text>
<text x="270.1" y="148.1">2</text>
<text x="270.1" y="144.6">3</text>
<text x="273.6" y="149.9">1</text>
<text x="273.6" y="146.3">2</text>
<text x="301.8" y="148.1">2</text>
<text x="301.8" y="144.6">3</text>
<text x="305.3" y="149.9">1</text>
<text x="305.3" y="146.3">2</text>
<text x="433.4" y="146.3">STDBY#</text>
<text x="440.4" y="149.9">BAT</text>
<text x="448.2" y="144.6">6</text>
<text x="448.2" y="148.1">5</text>
<text x="270.1" y="151.6">1</text>
<text x="301.8" y="151.6">1</text>
<text x="14.1" y="159">Jumper for always ON. Can be set if no on/off</text>
<text x="497" y="156.9">1</text>
<text x="497" y="160.4">2</text>
<text x="500.5" y="158.7">S1</text>
<text x="521.6" y="158.7">G1</text>
<text x="527.6" y="160.4">5</text>
<text x="527.6" y="156.9">6</text>
<text x="15.2" y="162.2">switch is used</text>
<text x="497" y="164">3</text>
<text x="500.5" y="162.2">D1/D2</text>
<text x="500.5" y="165.7">S2</text>
<text x="515.7" y="162.2">D1/D2</text>
<text x="521.6" y="165.7">G2</text>
<text x="527.6" y="164">4</text>
<text x="37.2" y="179.8">1</text>
<text x="37.2" y="176.3">2</text>
<text x="40.7" y="178.1">1</text>
<text x="40.7" y="174.6">2</text>
<text x="169" y="180.2" transform="rotate(-90 169 180.2)">13</text>
<text x="170.4" y="184.8" transform="rotate(-90 170.4 184.8)">S</text>
<text x="179.6" y="180.2" transform="rotate(-90 179.6 180.2)">14</text>
<text x="181" y="184.8" transform="rotate(-90 181 184.8)">S</text>
<text x="157.8" y="192.2">9</text>
<text x="161.2" y="193.6">L+</text>
<text x="161.2" y="197.1">L-</text>
<text x="183.2" y="197.1">R+</text>
<text x="184.4" y="193.6">R-</text>
<text x="189.4" y="195.7">11</text>
<text x="189.4" y="192.2">12</text>
<text x="161.9" y="212.6" transform="rotate(-90 161.9 212.6)">1</text>
<text x="165.5" y="212.6" transform="rotate(-90 165.5 212.6)">2</text>
<text x="169" y="212.6" transform="rotate(-90 169 212.6)">3</text>
<text x="172.5" y="212.6" transform="rotate(-90 172.5 212.6)">4</text>
<text x="176" y="212.6" transform="rotate(-90 176 212.6)">5</text>
<text x="179.6" y="212.6" transform="rotate(-90 179.6 212.6)">6</text>
<text x="183.1" y="212.6" transform="rotate(-90 183.1 212.6)">7</text>
<text x="186.6" y="212.6" transform="rotate(-90 186.6 212.6)">8</text>
</g>
<g font-size="3.2">
<text x="440.7" y="33.4">2</text>
<text x="449.8" y="33.4">1</text>
<text x="440.7" y="54.6">2</text>
<text x="449.8" y="54.6">1</text>
<text x="524.1" y="125.2">6</text>
<text x="515.3" y="126.9">GND</text>
<text x="601.1" y="130.5">2</text>
<text x="604.6" y="132.2">GND</text>
<text x="417.6" y="144.6">3</text>
<text x="421.1" y="146.3">GND</text>
</g>
<g font-size="3.2" fill="#f00">
<text x="516" y="130.5">VCC</text>
<text x="524.1" y="128.7">5</text>
<text x="417.6" y="148.1">4</text>
<text x="421.1" y="149.9">VCC</text>
</g>
<g font-size="2.1" fill="#00f">
<text x="165.5" y="71.9">EN</text>
<text x="189.8" y="71.9">D23</text>
<text x="165.5" y="75.4">VP</text>
<text x="189.8" y="75.4">D22</text>
<text x="165.5" y="78.9">VN</text>
<text x="165.5" y="82.5">D34</text>
<text x="189.8" y="82.5">RX0</text>
<text x="190" y="78.9">TX0</text>
<text x="165.5" y="86">D35</text>
<text x="165.5" y="89.5">D32</text>
<text x="189.8" y="86">D21</text>
<text x="189.8" y="89.5">D19</text>
<text x="165.5" y="93">D33</text>
<text x="189.8" y="93">D18</text>
<text x="165.5" y="96.6">D25</text>
<text x="165.5" y="100.1">D26</text>
<text x="190" y="100.1">TX2</text>
<text x="191.1" y="96.6">D5</text>
<text x="165.5" y="103.6">D27</text>
<text x="165.5" y="107.2">D14</text>
<text x="189.8" y="103.6">RX2</text>
<text x="191.1" y="107.2">D4</text>
<text x="165.5" y="110.7">D12</text>
<text x="191.1" y="110.7">D2</text>
<text x="165.5" y="114.2">D13</text>
<text x="165.5" y="117.7">GND</text>
<text x="189.2" y="117.7">GND</text>
<text x="189.8" y="114.2">D15</text>
<text x="165.5" y="121.3">VIN</text>
<text x="189.9" y="121.3">3V3</text>
</g>
</svg>
